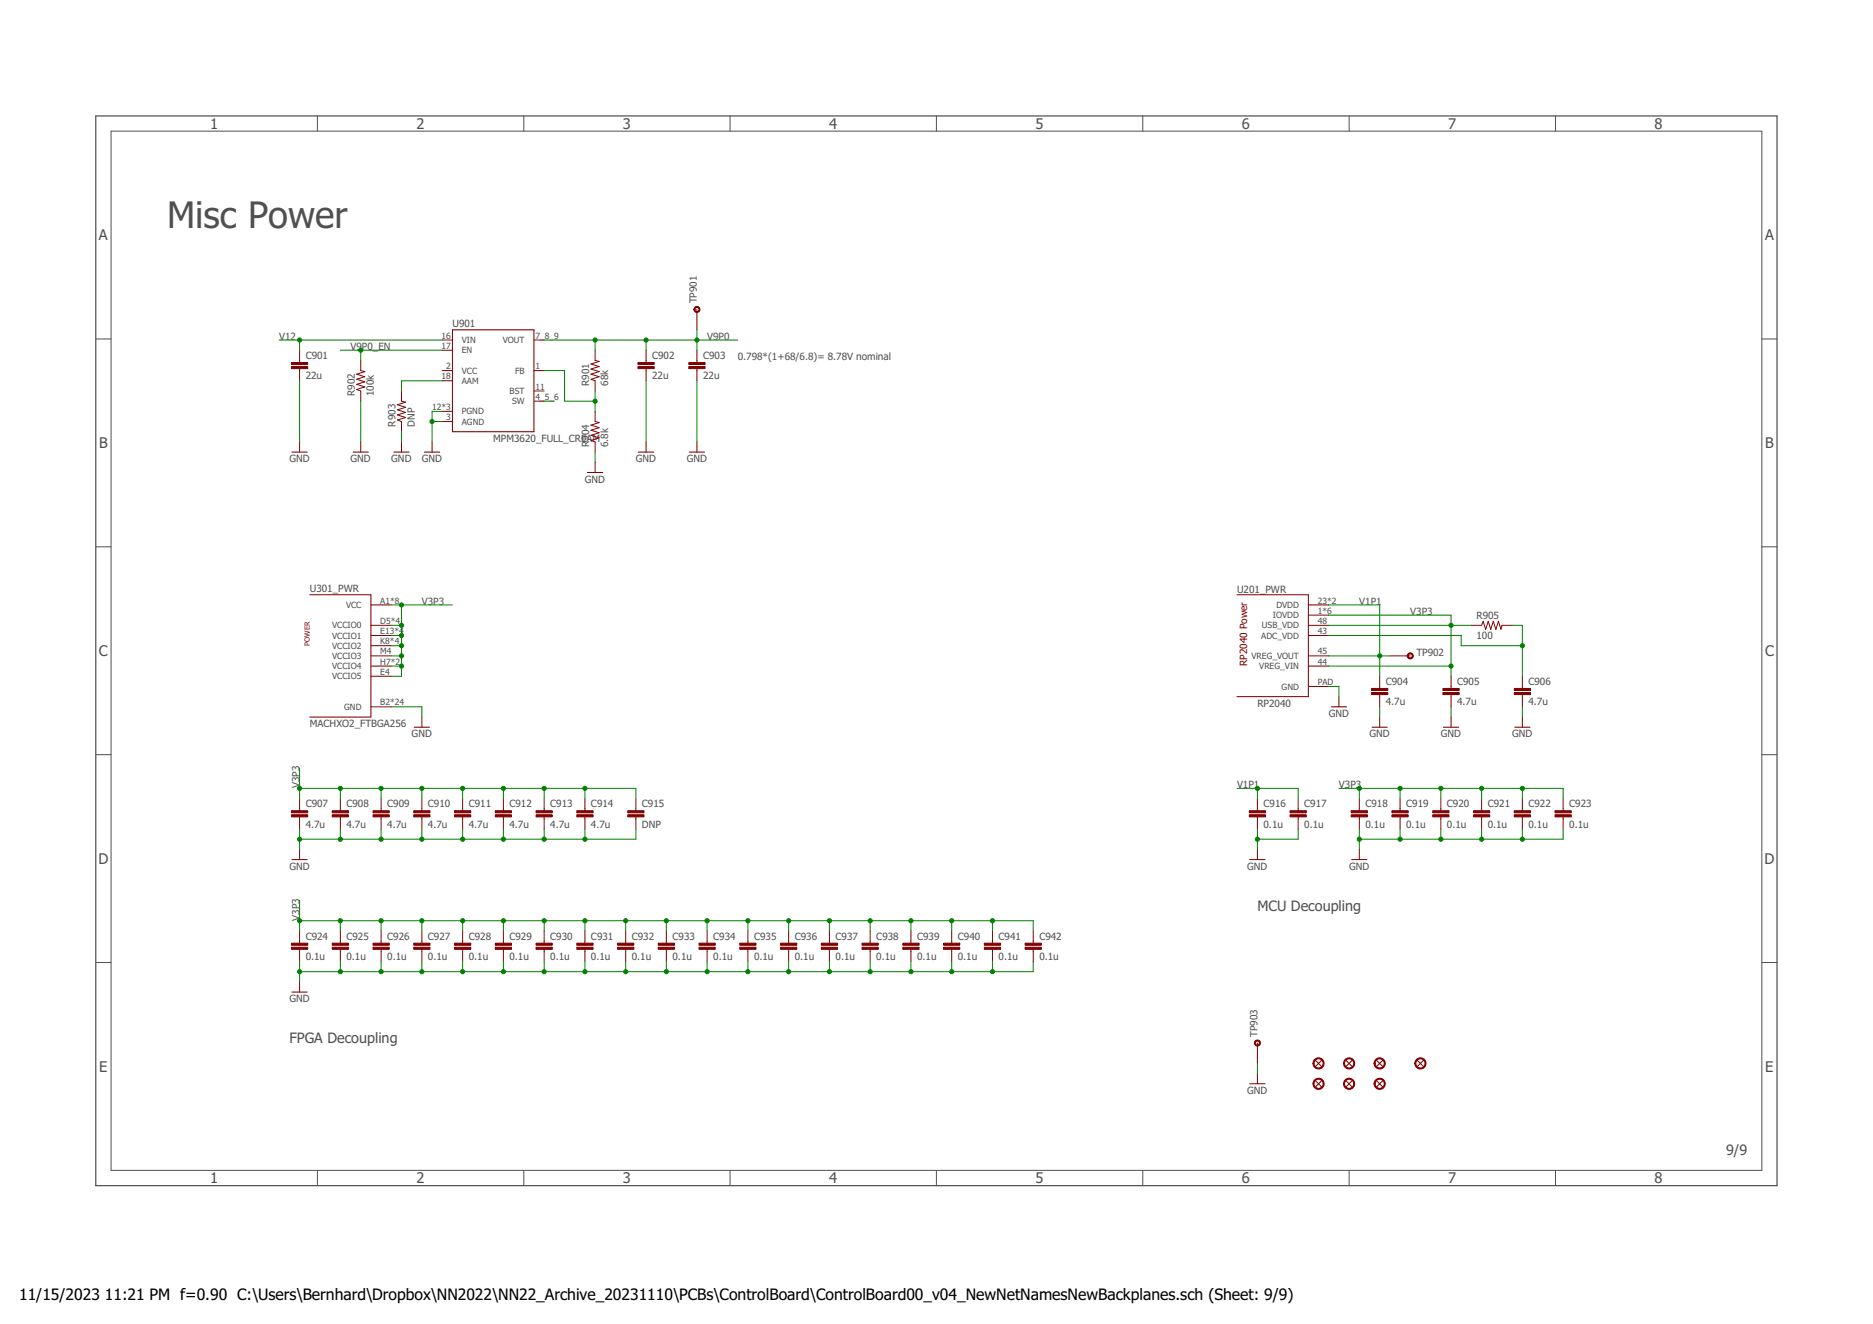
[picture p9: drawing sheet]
<svg xmlns="http://www.w3.org/2000/svg" width="420mm" height="297mm" viewBox="0 0 420 297" stroke-linecap="round" stroke-linejoin="round" font-family="sans-serif">
<path d="M21.5 26h377.1v240h-377.1z" fill="none" stroke="#505050" stroke-width=".28"/>
<g fill="none" stroke="#505050" stroke-width=".22">
<path d="M24.9 29.4h370.3v233.2h-370.3zM71.2 26v3.4M117.5 26v3.4M163.8 26v3.4M210.1 26v3.4M256.3 26v3.4M302.6 26v3.4M348.9 26v3.4M21.5 76.1h3.4M395.2 76.1h3.4M21.5 122.7h3.4M395.2 122.7h3.4"/>
<path d="M21.5 169.3h3.4M395.2 169.3h3.4M21.5 215.9h3.4M395.2 215.9h3.4M71.2 262.6v3.4M117.5 262.6v3.4M163.8 262.6v3.4M210.1 262.6v3.4M256.3 262.6v3.4M302.6 262.6v3.4M348.9 262.6v3.4"/>
</g>
<g fill="none" stroke="#800000" stroke-width=".23">
<path d="M101.5 74h18.3v22.9h-18.3zM65.5 101.4h3.4M79.2 101.4h3.4M88.3 101.4h3.5M95.2 101.4h3.4M131.8 106h3.4M143.2 101.4h3.4M154.6 101.4h3.5M69.5 133.4h13.7v27.5h-13.7M277.5 133.4h16v22.9h-16M298.6 158.6h3.5M92.9 163.2h3.5"/>
<path d="M307.8 163.2h3.4M323.8 163.2h3.4M339.8 163.2h3.4M65.5 192.8h3.4M280.4 192.8h3.4M303.2 192.8h3.4M65.5 222.6h3.4M295.1 237.9l1.4 1.4M296.5 237.9l-1.4 1.4M301.9 237.9l1.4 1.4M303.3 237.9l-1.4 1.4M308.8 237.9l1.4 1.4"/>
<path d="M310.2 237.9l-1.4 1.4M317.9 237.9l1.4 1.4M319.3 237.9l-1.4 1.4M280.4 243.1h3.4M295.1 242.5l1.4 1.3M296.5 242.5l-1.4 1.3M301.9 242.5l1.4 1.3M303.3 242.5l-1.4 1.3M308.8 242.5l1.4 1.3M310.2 242.5l-1.4 1.3"/>
</g>
<g fill="none" stroke="#800000" stroke-width=".22">
<path d="M67.2 78.6v2.7M99.2 76.3h2.3M99.2 78.6h2.3M119.8 76.3h2.3M133.5 78.6v2.3l.9 .2-1.8 .6 1.8 .5-1.8 .6 1.8 .6-1.8 .5 1.8 .6-1.8 .6 .9 .3v2.3M144.9 78.6v2.7M156.3 69.4v4.6M156.3 78.6v2.7M67.2 82.7v2.7M67.2 99.1v2.3M80.9 80.9v2.2l.9 .3-1.8 .5 1.8 .6-1.8 .6 1.8 .6-1.8 .5 1.8 .6-1.8 .6 .9 .3v2.3M80.9 99.1v2.3"/>
<path d="M90.1 87.7v2.3l.9 .2-1.8 .6 1.8 .6-1.8 .5 1.8 .6-1.8 .6 1.8 .6-1.8 .5 .9 .4v2.3M90.1 99.1v2.3M96.9 99.1v2.3M99.2 83.1h2.3M99.2 85.4h2.3M99.2 92.3h2.3M99.2 94.6h2.3M119.8 83.1h2.3M119.8 87.7h2.3M119.8 90h2.3M133.5 92.3v2.3l.9 .2-1.8 .6 1.8 .5-1.8 .6 1.8 .6-1.8 .6 1.8 .5-1.8 .6 .9 .3v2.3M144.9 82.7v2.7"/>
<path d="M144.9 99.1v2.3M156.3 82.7v2.7M156.3 99.1v2.3M133.5 103.7v2.3M83.2 135.7h4.6M293.5 135.7h4.6M293.5 138h4.6M83.2 140.3h4.6M83.2 142.6h4.6M83.2 144.9h4.6M83.2 147.2h4.6M83.2 149.4h4.6"/>
<path d="M83.2 151.7h4.6M83.2 158.6h4.6M293.5 140.3h4.6M293.5 142.6h4.6M293.5 147.2h4.6M293.5 149.4h4.6M293.5 154h4.6M300.4 156.3v2.3M309.5 151.7v2.8M309.5 155.8v2.8M311.8 147.2h4.6M325.5 151.7v2.8"/>
<path d="M325.5 155.8v2.8M330.1 140.3h2.3l.3-.9 .6 1.8 .5-1.8 .6 1.8 .6-1.8 .6 1.8 .5-1.8 .6 1.8 .2-.9h2.3M341.5 151.7v2.8M341.5 155.8v2.8M67.2 179.2v2.7M76.3 179.2v2.7M85.5 179.2v2.7M94.6 160.9v2.3M94.6 179.2v2.7M103.8 179.2v2.7M112.9 179.2v2.7M122.1 179.2v2.7"/>
<path d="M131.2 179.2v2.7M142.6 179.2v2.7M282.1 179.2v2.7M291.2 179.2v2.7M304.9 179.2v2.7M309.5 160.9v2.3M314.1 179.2v2.7M323.2 179.2v2.7M325.5 160.9v2.3M332.4 179.2v2.7M341.5 160.9v2.3M341.5 179.2v2.7"/>
<path d="M350.6 179.2v2.7M67.2 183.3v2.7M67.2 190.6v2.2M76.3 183.3v2.7M85.5 183.3v2.7M94.6 183.3v2.7M103.8 183.3v2.7M112.9 183.3v2.7M122.1 183.3v2.7M131.2 183.3v2.7M142.6 183.3v2.7M282.1 183.3v2.7"/>
<path d="M282.1 190.6v2.2M291.2 183.3v2.7M304.9 183.3v2.7M304.9 190.6v2.2M314.1 183.3v2.7M323.2 183.3v2.7M332.4 183.3v2.7M341.5 183.3v2.7M350.6 183.3v2.7M67.2 208.9v2.7M67.2 213v2.7M76.3 208.9v2.7"/>
<path d="M76.3 213v2.7M85.5 208.9v2.7M85.5 213v2.7M94.6 208.9v2.7M94.6 213v2.7M103.8 208.9v2.7M103.8 213v2.7M112.9 208.9v2.7M112.9 213v2.7M122.1 208.9v2.7M122.1 213v2.7M131.2 208.9v2.7"/>
<path d="M131.2 213v2.7M140.4 208.9v2.7M140.4 213v2.7M149.5 208.9v2.7M149.5 213v2.7M158.6 208.9v2.7M158.6 213v2.7M167.8 208.9v2.7M167.8 213v2.7M176.9 208.9v2.7M176.9 213v2.7M186.1 208.9v2.7"/>
<path d="M186.1 213v2.7M195.2 208.9v2.7M195.2 213v2.7M204.3 208.9v2.7M204.3 213v2.7M213.5 208.9v2.7M213.5 213v2.7M222.6 208.9v2.7M222.6 213v2.7M231.8 208.9v2.7M231.8 213v2.7M67.2 220.3v2.3"/>
<path d="M282.1 234v4.6M282.1 240.9v2.2"/>
</g>
<g fill="#800000" stroke="#800000" stroke-width=".22">
<path d="M65.4 212.5h3.6v.5h-3.6z"/>
<path d="M65.4 211.6h3.6v.5h-3.6z"/>
<path d="M74.5 212.5h3.7v.5h-3.7z"/>
<path d="M74.5 211.6h3.7v.5h-3.7z"/>
<path d="M83.7 212.5h3.6v.5h-3.6z"/>
<path d="M83.7 211.6h3.6v.5h-3.6z"/>
<path d="M92.8 212.5h3.7v.5h-3.7z"/>
<path d="M92.8 211.6h3.7v.5h-3.7z"/>
<path d="M102 212.5h3.6v.5h-3.6z"/>
<path d="M102 211.6h3.6v.5h-3.6z"/>
<path d="M111.1 212.5h3.6v.5h-3.6z"/>
<path d="M111.1 211.6h3.6v.5h-3.6z"/>
<path d="M140.8 182.8h3.7v.5h-3.7z"/>
<path d="M140.8 181.9h3.7v.5h-3.7z"/>
<path d="M65.4 182.8h3.6v.5h-3.6z"/>
<path d="M65.4 181.9h3.6v.5h-3.6z"/>
<path d="M74.5 182.8h3.7v.5h-3.7z"/>
<path d="M74.5 181.9h3.7v.5h-3.7z"/>
<path d="M120.2 212.5h3.7v.5h-3.7z"/>
<path d="M120.2 211.6h3.7v.5h-3.7z"/>
<path d="M129.4 212.5h3.6v.5h-3.6z"/>
<path d="M129.4 211.6h3.6v.5h-3.6z"/>
<path d="M138.5 212.5h3.7v.5h-3.7z"/>
<path d="M138.5 211.6h3.7v.5h-3.7z"/>
<path d="M147.7 212.5h3.6v.5h-3.6z"/>
<path d="M147.7 211.6h3.6v.5h-3.6z"/>
<path d="M83.7 182.8h3.6v.5h-3.6z"/>
<path d="M83.7 181.9h3.6v.5h-3.6z"/>
<path d="M156.8 212.5h3.6v.5h-3.6z"/>
<path d="M156.8 211.6h3.6v.5h-3.6z"/>
<path d="M165.9 212.5h3.7v.5h-3.7z"/>
<path d="M165.9 211.6h3.7v.5h-3.7z"/>
<path d="M175.1 212.5h3.6v.5h-3.6z"/>
<path d="M175.1 211.6h3.6v.5h-3.6z"/>
<path d="M92.8 182.8h3.7v.5h-3.7z"/>
<path d="M92.8 181.9h3.7v.5h-3.7z"/>
<path d="M184.2 212.5h3.7v.5h-3.7z"/>
<path d="M184.2 211.6h3.7v.5h-3.7z"/>
<path d="M193.4 212.5h3.6v.5h-3.6z"/>
<path d="M193.4 211.6h3.6v.5h-3.6z"/>
<path d="M202.5 212.5h3.7v.5h-3.7z"/>
<path d="M202.5 211.6h3.7v.5h-3.7z"/>
<path d="M211.7 212.5h3.6v.5h-3.6z"/>
<path d="M211.7 211.6h3.6v.5h-3.6z"/>
<path d="M220.8 212.5h3.7v.5h-3.7z"/>
<path d="M220.8 211.6h3.7v.5h-3.7z"/>
<path d="M102 182.8h3.6v.5h-3.6z"/>
<path d="M102 181.9h3.6v.5h-3.6z"/>
<path d="M111.1 182.8h3.6v.5h-3.6z"/>
<path d="M111.1 181.9h3.6v.5h-3.6z"/>
<path d="M120.2 182.8h3.7v.5h-3.7z"/>
<path d="M120.2 181.9h3.7v.5h-3.7z"/>
<path d="M129.4 182.8h3.6v.5h-3.6z"/>
<path d="M129.4 181.9h3.6v.5h-3.6z"/>
<path d="M230 212.5h3.6v.5h-3.6z"/>
<path d="M230 211.6h3.6v.5h-3.6z"/>
<path d="M307.7 155.4h3.6v.4h-3.6z"/>
<path d="M307.7 154.5h3.6v.4h-3.6z"/>
<path d="M323.7 155.4h3.6v.4h-3.6z"/>
<path d="M323.7 154.5h3.6v.4h-3.6z"/>
<path d="M339.7 155.4h3.6v.4h-3.6z"/>
<path d="M339.7 154.5h3.6v.4h-3.6z"/>
<path d="M280.2 182.8h3.7v.5h-3.7z"/>
<path d="M280.2 181.9h3.7v.5h-3.7z"/>
<path d="M289.4 182.8h3.6v.5h-3.6z"/>
<path d="M289.4 181.9h3.6v.5h-3.6z"/>
<path d="M303.1 182.8h3.6v.5h-3.6z"/>
<path d="M303.1 181.9h3.6v.5h-3.6z"/>
<path d="M312.3 182.8h3.6v.5h-3.6z"/>
<path d="M312.3 181.9h3.6v.5h-3.6z"/>
<path d="M321.4 182.8h3.6v.5h-3.6z"/>
<path d="M321.4 181.9h3.6v.5h-3.6z"/>
<path d="M330.5 182.8h3.7v.5h-3.7z"/>
<path d="M330.5 181.9h3.7v.5h-3.7z"/>
<path d="M339.7 182.8h3.6v.5h-3.6z"/>
<path d="M339.7 181.9h3.6v.5h-3.6z"/>
<path d="M348.8 182.8h3.7v.5h-3.7z"/>
<path d="M348.8 181.9h3.7v.5h-3.7z"/>
<path d="M143.1 82.2h3.6v.5h-3.6z"/>
<path d="M143.1 81.3h3.6v.5h-3.6z"/>
<path d="M154.5 82.2h3.7v.5h-3.7z"/>
<path d="M154.5 81.3h3.7v.5h-3.7z"/>
<path d="M65.4 82.2h3.6v.5h-3.6z"/>
<path d="M65.4 81.3h3.6v.5h-3.6z"/>
</g>
<g fill="#800000" stroke="#800000" stroke-width=".22">
<path d="M294.9 237.7a1.25 1.25 0 0 1 2 .2 1.25 1.25 0 0 1-.8 1.9 1.25 1.25 0 0 1-1.6-1.2h.2a1.03 1.03 0 0 1 1.5-1 1.03 1.03 0 0 1 .3 1.7 1.03 1.03 0 0 1-1.7-.5l-.1-.2h-.2z" fill-rule="evenodd"/>
<path d="M301.8 237.7a1.26 1.26 0 0 1 1.9 .3 1.26 1.26 0 0 1-.8 1.8 1.26 1.26 0 0 1-1.5-1.2h.2a1.03 1.03 0 0 1 1.4-1 1.03 1.03 0 0 1 .3 1.7 1.03 1.03 0 0 1-1.7-.5v-.2h-.2z" fill-rule="evenodd"/>
<path d="M308.6 237.7a1.26 1.26 0 0 1 2 .3 1.26 1.26 0 0 1-.8 1.8 1.26 1.26 0 0 1-1.6-1.2h.3a1.03 1.03 0 0 1 1.4-1 1.03 1.03 0 0 1 .3 1.7 1.03 1.03 0 0 1-1.7-.5v-.2h-.3z" fill-rule="evenodd"/>
<path d="M294.9 242.3a1.25 1.25 0 0 1 2 .2 1.25 1.25 0 0 1-.8 1.8 1.25 1.25 0 0 1-1.6-1.2h.2a1.03 1.03 0 0 1 1.5-.9 1.03 1.03 0 0 1 .3 1.7 1.03 1.03 0 0 1-1.7-.5l-.1-.3h-.2z" fill-rule="evenodd"/>
<path d="M301.8 242.3a1.26 1.26 0 0 1 1.9 .2 1.26 1.26 0 0 1-.8 1.9 1.26 1.26 0 0 1-1.5-1.3h.2a1.03 1.03 0 0 1 1.4-.9 1.03 1.03 0 0 1 .3 1.7 1.03 1.03 0 0 1-1.7-.5v-.3h-.2z" fill-rule="evenodd"/>
<path d="M308.6 242.3a1.26 1.26 0 0 1 2 .2 1.26 1.26 0 0 1-.8 1.9 1.26 1.26 0 0 1-1.6-1.3h.3a1.03 1.03 0 0 1 1.4-.9 1.03 1.03 0 0 1 .3 1.7 1.03 1.03 0 0 1-1.7-.5v-.3h-.3z" fill-rule="evenodd"/>
<path d="M317.8 237.7a1.26 1.26 0 0 1 1.9 .3 1.26 1.26 0 0 1-.8 1.8 1.26 1.26 0 0 1-1.5-1.2h.2a1.03 1.03 0 0 1 1.5-1 1.03 1.03 0 0 1 .2 1.7 1.03 1.03 0 0 1-1.7-.5v-.2h-.2z" fill-rule="evenodd"/>
<path d="M315.8 146.7a.69 .69 0 0 1 1.1 .1 .69 .69 0 0 1-.4 1 .69 .69 0 0 1-.8-.6h.2a.46 .46 0 0 1 .6-.5 .46 .46 0 0 1 .2 .7 .46 .46 0 0 1-.8-.1v-.1h-.2z" fill-rule="evenodd"/>
<path d="M155.9 69a.68 .68 0 0 1 1 .1 .68 .68 0 0 1-.4 1 .68 .68 0 0 1-.8-.7h.2a.46 .46 0 0 1 .7-.4 .46 .46 0 0 1 .1 .8 .46 .46 0 0 1-.8-.2v-.2h-.2z" fill-rule="evenodd"/>
<path d="M281.6 233.5a.68 .68 0 0 1 1 .1 .68 .68 0 0 1-.3 1 .68 .68 0 0 1-.9-.6h.2a.46 .46 0 0 1 .6-.5 .46 .46 0 0 1 .2 .8 .46 .46 0 0 1-.8-.1v-.2h-.2z" fill-rule="evenodd"/>
</g>
<g fill="none" stroke="#008000" stroke-width=".22">
<path d="M62.6 76.3h36.6M67.2 76.3v2.3M76.3 78.6h22.9M80.9 78.6v2.3M122.1 76.3h43.4M133.5 76.3v2.3M144.9 76.3v2.3M156.3 74v4.6M67.2 85.4v13.7M80.9 90v9.1M90.1 96.9v2.2M96.9 94.6h2.3"/>
<path d="M99.2 92.3h-2.3v6.8M99.2 85.4h-9.1v2.3M122.1 90h2.3M122.1 83.1h4.5v6.9h6.9M133.5 87.7v4.6M144.9 85.4v13.7M156.3 85.4v13.7M133.5 101.4v2.3M87.8 135.7h13.7M90.1 135.7v16h-2.3M298.1 135.7h11.4v16M298.1 138h27.4v13.7"/>
<path d="M87.8 158.6h6.8v2.3M87.8 140.3h2.3M87.8 142.6h2.3M87.8 144.9h2.3M87.8 147.2h2.3M87.8 149.4h2.3M298.1 154h2.3v2.3M298.1 140.3h32M298.1 142.6h29.7v2.3h13.7M298.1 147.2h13.7M298.1 149.4h27.4M309.5 158.6v2.3"/>
<path d="M325.5 158.6v2.3M339.2 140.3h2.3v11.4M341.5 158.6v2.3M67.2 172.3v6.9M67.2 176.9h75.4v2.3M76.3 176.9v2.3M85.5 176.9v2.3M94.6 176.9v2.3M103.8 176.9v2.3M112.9 176.9v2.3M122.1 176.9v2.3M131.2 176.9v2.3"/>
<path d="M277.5 176.9h13.7v2.3M282.1 176.9v2.3M300.4 176.9h50.2v2.3M304.9 176.9v2.3M314.1 176.9v2.3M323.2 176.9v2.3M332.4 176.9v2.3M341.5 176.9v2.3M67.2 186v4.6M76.3 186v2.3M85.5 186v2.3M94.6 186v2.3"/>
<path d="M103.8 186v2.3M112.9 186v2.3M122.1 186v2.3M131.2 186v2.3M142.6 186v2.3h-75.4M282.1 186v4.6M291.2 186v2.3h-9.1M304.9 186v4.6M314.1 186v2.3M323.2 186v2.3M332.4 186v2.3M341.5 186v2.3"/>
<path d="M350.6 186v2.3h-45.7M67.2 202v6.9M67.2 215.7v4.6M67.2 206.6h164.6v2.3M76.3 206.6v2.3M76.3 215.7v2.3M85.5 206.6v2.3M85.5 215.7v2.3M94.6 206.6v2.3M94.6 215.7v2.3M103.8 206.6v2.3M103.8 215.7v2.3"/>
<path d="M112.9 206.6v2.3M112.9 215.7v2.3M122.1 206.6v2.3M122.1 215.7v2.3M131.2 206.6v2.3M131.2 215.7v2.3M140.4 206.6v2.3M140.4 215.7v2.3M149.5 206.6v2.3M149.5 215.7v2.3M158.6 206.6v2.3M158.6 215.7v2.3"/>
<path d="M167.8 206.6v2.3M167.8 215.7v2.3M176.9 206.6v2.3M176.9 215.7v2.3M186.1 206.6v2.3M186.1 215.7v2.3M195.2 206.6v2.3M195.2 215.7v2.3M204.3 206.6v2.3M204.3 215.7v2.3M213.5 206.6v2.3M213.5 215.7v2.3"/>
<path d="M222.6 206.6v2.3M222.6 215.7v2.3M231.8 215.7v2.3h-164.6M282.1 238.6v2.3"/>
</g>
<g fill="#008000" stroke="#008000" stroke-width=".22">
<circle cx="67.2" cy="218" r=".47"/>
<circle cx="76.3" cy="218" r=".47"/>
<circle cx="85.5" cy="218" r=".47"/>
<circle cx="94.6" cy="218" r=".47"/>
<circle cx="103.8" cy="218" r=".47"/>
<circle cx="112.9" cy="218" r=".47"/>
<circle cx="131.2" cy="218" r=".47"/>
<circle cx="122.1" cy="218" r=".47"/>
<circle cx="140.4" cy="218" r=".47"/>
<circle cx="149.5" cy="218" r=".47"/>
<circle cx="158.6" cy="218" r=".47"/>
<circle cx="167.8" cy="218" r=".47"/>
<circle cx="176.9" cy="218" r=".47"/>
<circle cx="213.5" cy="218" r=".47"/>
<circle cx="204.3" cy="218" r=".47"/>
<circle cx="195.2" cy="218" r=".47"/>
<circle cx="186.1" cy="218" r=".47"/>
<circle cx="222.6" cy="218" r=".47"/>
<circle cx="67.2" cy="188.3" r=".47"/>
<circle cx="76.3" cy="188.3" r=".47"/>
<circle cx="85.5" cy="188.3" r=".47"/>
<circle cx="94.6" cy="188.3" r=".47"/>
<circle cx="103.8" cy="188.3" r=".47"/>
<circle cx="112.9" cy="188.3" r=".47"/>
<circle cx="122.1" cy="188.3" r=".47"/>
<circle cx="131.2" cy="188.3" r=".47"/>
<circle cx="282.1" cy="188.3" r=".47"/>
<circle cx="304.9" cy="188.3" r=".47"/>
<circle cx="314.1" cy="188.3" r=".47"/>
<circle cx="332.4" cy="188.3" r=".47"/>
<circle cx="323.2" cy="188.3" r=".47"/>
<circle cx="341.5" cy="188.3" r=".47"/>
<circle cx="96.9" cy="94.6" r=".47"/>
<circle cx="90.1" cy="135.7" r=".47"/>
<circle cx="90.1" cy="140.3" r=".47"/>
<circle cx="90.1" cy="142.6" r=".47"/>
<circle cx="90.1" cy="144.9" r=".47"/>
<circle cx="90.1" cy="147.2" r=".47"/>
<circle cx="90.1" cy="149.4" r=".47"/>
<circle cx="67.2" cy="206.6" r=".47"/>
<circle cx="76.3" cy="206.6" r=".47"/>
<circle cx="85.5" cy="206.6" r=".47"/>
<circle cx="94.6" cy="206.6" r=".47"/>
<circle cx="103.8" cy="206.6" r=".47"/>
<circle cx="112.9" cy="206.6" r=".47"/>
<circle cx="131.2" cy="206.6" r=".47"/>
<circle cx="122.1" cy="206.6" r=".47"/>
<circle cx="140.4" cy="206.6" r=".47"/>
<circle cx="149.5" cy="206.6" r=".47"/>
<circle cx="158.6" cy="206.6" r=".47"/>
<circle cx="167.8" cy="206.6" r=".47"/>
<circle cx="176.9" cy="206.6" r=".47"/>
<circle cx="222.6" cy="206.6" r=".47"/>
<circle cx="213.5" cy="206.6" r=".47"/>
<circle cx="204.3" cy="206.6" r=".47"/>
<circle cx="195.2" cy="206.6" r=".47"/>
<circle cx="186.1" cy="206.6" r=".47"/>
<circle cx="67.2" cy="176.9" r=".47"/>
<circle cx="76.3" cy="176.9" r=".47"/>
<circle cx="85.5" cy="176.9" r=".47"/>
<circle cx="94.6" cy="176.9" r=".47"/>
<circle cx="122.1" cy="176.9" r=".47"/>
<circle cx="112.9" cy="176.9" r=".47"/>
<circle cx="103.8" cy="176.9" r=".47"/>
<circle cx="131.2" cy="176.9" r=".47"/>
<circle cx="325.5" cy="149.4" r=".47"/>
<circle cx="325.5" cy="140.3" r=".47"/>
<circle cx="304.9" cy="176.9" r=".47"/>
<circle cx="314.1" cy="176.9" r=".47"/>
<circle cx="323.2" cy="176.9" r=".47"/>
<circle cx="332.4" cy="176.9" r=".47"/>
<circle cx="341.5" cy="176.9" r=".47"/>
<circle cx="309.5" cy="147.2" r=".47"/>
<circle cx="282.1" cy="176.9" r=".47"/>
<circle cx="341.5" cy="144.9" r=".47"/>
<circle cx="67.2" cy="76.3" r=".47"/>
<circle cx="133.5" cy="76.3" r=".47"/>
<circle cx="144.9" cy="76.3" r=".47"/>
<circle cx="156.3" cy="76.3" r=".47"/>
<circle cx="133.5" cy="90" r=".47"/>
<circle cx="80.9" cy="78.6" r=".47"/>
</g>
<text font-size="8.2" fill="#505050" x="37.5" y="51.1">Misc Power</text>
<g font-size="3.5">
<text x="4.3" y="291.7">11/15/2023</text>
<text x="23.5" y="291.7">11:21 PM f=0.90 C:\Users\Bernhard\Dropbox\NN2022\NN22_Archive_20231110\PCBs\ControlBoard\ControlBoard00_v04_NewNetNamesNewBackplanes.sch (Sheet: 9/9)</text>
</g>
<g font-size="3.3" fill="#505050">
<text x="47.2" y="28.9">1</text>
<text x="93.5" y="28.9">2</text>
<text x="139.7" y="28.9">3</text>
<text x="186" y="28.9">4</text>
<text x="232.3" y="28.9">5</text>
<text x="278.6" y="28.9">6</text>
<text x="324.9" y="28.9">7</text>
<text x="371.2" y="28.9">8</text>
<text x="22.2" y="53.9">A</text>
<text x="395.9" y="53.9">A</text>
<text x="22.2" y="100.5">B</text>
<text x="396" y="100.5">B</text>
<text x="22.2" y="147.2">C</text>
<text x="395.9" y="147.2">C</text>
<text x="22.1" y="193.8">D</text>
<text x="395.8" y="193.8">D</text>
<text x="22.3" y="240.4">E</text>
<text x="396" y="240.4">E</text>
<text x="47.2" y="265.5">1</text>
<text x="93.5" y="265.5">2</text>
<text x="139.7" y="265.5">3</text>
<text x="186" y="265.5">4</text>
<text x="232.3" y="265.5">5</text>
<text x="278.6" y="265.5">6</text>
<text x="324.9" y="265.5">7</text>
<text x="371.2" y="265.5">8</text>
</g>
<g font-size="3.2" fill="#505050">
<text x="282.1" y="204.3">MCU Decoupling</text>
<text x="64.9" y="234">FPGA Decoupling</text>
<text x="387.2" y="259.1">9/9</text>
</g>
<g font-size="2.2" fill="#505050">
<text x="156.3" y="68.1" transform="rotate(-90 156.3 68.1)">TP901</text>
<text x="62.6" y="76.3">V12</text>
<text x="101.5" y="73.3">U901</text>
<text x="158.6" y="76.3">V9P0</text>
<text x="68.6" y="80.5">C901</text>
<text x="78.6" y="78.6">V9</text>
<text x="81.2" y="78.6">P0_EN</text>
<text x="146.3" y="80.5">C902</text>
<text x="157.7" y="80.5">C903</text>
<text x="165.5" y="80.9">0.798*(1+68/6.8)= 8.78V nominal</text>
<text x="68.6" y="85.1">22u</text>
<text x="79.6" y="88.9" transform="rotate(-90 79.6 88.9)">R902</text>
<text x="83.9" y="88.9" transform="rotate(-90 83.9 88.9)">100k</text>
<text x="132.1" y="86.6" transform="rotate(-90 132.1 86.6)">R901</text>
<text x="136.5" y="86.6" transform="rotate(-90 136.5 86.6)">68k</text>
<text x="146.3" y="85.1">22u</text>
<text x="157.7" y="85.1">22u</text>
<text x="88.7" y="95.7" transform="rotate(-90 88.7 95.7)">R903</text>
<text x="93" y="95.7" transform="rotate(-90 93 95.7)">DNP</text>
<text x="110.6" y="99.1">MPM3620_FULL_CREAM</text>
<text x="132.1" y="100.3" transform="rotate(-90 132.1 100.3)">R904</text>
<text x="136.5" y="100.3" transform="rotate(-90 136.5 100.3)">6.8k</text>
<text x="64.9" y="103.7">GND</text>
<text x="78.6" y="103.7">GND</text>
<text x="87.8" y="103.7">GND</text>
<text x="94.6" y="103.7">GND</text>
<text x="142.6" y="103.7">GND</text>
<text x="154.1" y="103.7">GND</text>
<text x="131.2" y="108.3">GND</text>
<text x="69.5" y="132.7">U301_PWR</text>
<text x="94.6" y="135.7">V3P3</text>
<text x="277.5" y="133">U201_PWR</text>
<text x="304.9" y="135.7">V1P1</text>
<text x="316.4" y="138">V3P3</text>
<text x="331.2" y="143.3">100</text>
<text x="331.2" y="138.9">R905</text>
<text x="317.7" y="147.1">TP902</text>
<text x="310.9" y="153.7">C904</text>
<text x="326.9" y="153.7">C905</text>
<text x="342.9" y="153.7">C906</text>
<text x="282.1" y="158.6">RP2040</text>
<text x="298.1" y="160.9">GND</text>
<text x="310.9" y="158.2">4.7u</text>
<text x="326.9" y="158.2">4.7u</text>
<text x="342.9" y="158.2">4.7u</text>
<text x="69.5" y="163.1">MACHXO2_FTBGA256</text>
<text x="92.3" y="165.4">GND</text>
<text x="307.2" y="165.4">GND</text>
<text x="323.2" y="165.4">GND</text>
<text x="339.2" y="165.4">GND</text>
<text x="67.2" y="176.9" transform="rotate(-90 67.2 176.9)">V3P3</text>
<text x="277.5" y="176.9">V1P1</text>
<text x="300.4" y="176.9">V3P3</text>
<text x="68.6" y="185.7">4.7u</text>
<text x="68.6" y="181.1">C907</text>
<text x="77.7" y="185.7">4.7u</text>
<text x="77.7" y="181.1">C908</text>
<text x="86.9" y="185.7">4.7u</text>
<text x="86.9" y="181.1">C909</text>
<text x="96" y="185.7">4.7u</text>
<text x="96" y="181.1">C910</text>
<text x="105.1" y="185.7">4.7u</text>
<text x="105.1" y="181.1">C911</text>
<text x="114.3" y="185.7">4.7u</text>
<text x="114.3" y="181.1">C912</text>
<text x="123.4" y="185.7">4.7u</text>
<text x="123.4" y="181.1">C913</text>
<text x="132.6" y="185.7">4.7u</text>
<text x="132.6" y="181.1">C914</text>
<text x="144" y="185.7">DNP</text>
<text x="144" y="181.1">C915</text>
<text x="283.4" y="185.7">0.1u</text>
<text x="283.4" y="181.1">C916</text>
<text x="292.6" y="185.7">0.1u</text>
<text x="292.6" y="181.1">C917</text>
<text x="306.3" y="185.7">0.1u</text>
<text x="306.3" y="181.1">C918</text>
<text x="315.4" y="185.7">0.1u</text>
<text x="315.4" y="181.1">C919</text>
<text x="324.6" y="185.7">0.1u</text>
<text x="324.6" y="181.1">C920</text>
<text x="333.7" y="185.7">0.1u</text>
<text x="333.7" y="181.1">C921</text>
<text x="342.9" y="185.7">0.1u</text>
<text x="342.9" y="181.1">C922</text>
<text x="352" y="185.7">0.1u</text>
<text x="352" y="181.1">C923</text>
<text x="64.9" y="195.1">GND</text>
<text x="279.8" y="195.1">GND</text>
<text x="302.6" y="195.1">GND</text>
<text x="67.2" y="206.6" transform="rotate(-90 67.2 206.6)">V3P3</text>
<text x="68.6" y="215.4">0.1u</text>
<text x="68.6" y="210.8">C924</text>
<text x="77.7" y="215.4">0.1u</text>
<text x="77.7" y="210.8">C925</text>
<text x="86.9" y="215.4">0.1u</text>
<text x="86.9" y="210.8">C926</text>
<text x="96" y="215.4">0.1u</text>
<text x="96" y="210.8">C927</text>
<text x="105.1" y="215.4">0.1u</text>
<text x="105.1" y="210.8">C928</text>
<text x="114.3" y="215.4">0.1u</text>
<text x="114.3" y="210.8">C929</text>
<text x="123.4" y="215.4">0.1u</text>
<text x="123.4" y="210.8">C930</text>
<text x="132.6" y="215.4">0.1u</text>
<text x="132.6" y="210.8">C931</text>
<text x="141.7" y="215.4">0.1u</text>
<text x="141.7" y="210.8">C932</text>
<text x="150.9" y="215.4">0.1u</text>
<text x="150.9" y="210.8">C933</text>
<text x="160" y="215.4">0.1u</text>
<text x="160" y="210.8">C934</text>
<text x="169.1" y="215.4">0.1u</text>
<text x="169.1" y="210.8">C935</text>
<text x="178.3" y="215.4">0.1u</text>
<text x="178.3" y="210.8">C936</text>
<text x="187.4" y="215.4">0.1u</text>
<text x="187.4" y="210.8">C937</text>
<text x="196.6" y="215.4">0.1u</text>
<text x="196.6" y="210.8">C938</text>
<text x="205.7" y="215.4">0.1u</text>
<text x="205.7" y="210.8">C939</text>
<text x="214.9" y="215.4">0.1u</text>
<text x="214.9" y="210.8">C940</text>
<text x="224" y="215.4">0.1u</text>
<text x="224" y="210.8">C941</text>
<text x="233.1" y="215.4">0.1u</text>
<text x="233.1" y="210.8">C942</text>
<text x="64.9" y="224.9">GND</text>
<text x="282.1" y="232.6" transform="rotate(-90 282.1 232.6)">TP903</text>
<text x="279.8" y="245.4">GND</text>
</g>
<text font-size="2.2" fill="#800000" x="279.8" y="149.4" transform="rotate(-90 279.8 149.4)">RP2040 Power</text>
<g font-size="1.9" fill="#505050">
<text x="99.1" y="76">16</text>
<text x="103.6" y="77">VIN</text>
<text x="112.8" y="77">VOUT</text>
<text x="120.1" y="76">7_8_9</text>
<text x="99.1" y="78.3">17</text>
<text x="100.1" y="82.8">2</text>
<text x="103.6" y="79.3">EN</text>
<text x="103.6" y="83.8">VCC</text>
<text x="115.5" y="83.8">FB</text>
<text x="120.1" y="82.8">1</text>
<text x="99.1" y="85.1">18</text>
<text x="103.6" y="86.1">AAM</text>
<text x="114.3" y="88.4">BST</text>
<text x="120.1" y="87.4">11</text>
<text x="120.1" y="89.7">4_5_6</text>
<text x="96.9" y="92">12*3</text>
<text x="100.1" y="94.3">3</text>
<text x="103.6" y="93">PGND</text>
<text x="103.6" y="95.3">AGND</text>
<text x="114.9" y="90.7">SW</text>
<text x="77.6" y="136.4">VCC</text>
<text x="85.3" y="135.4">A1*8</text>
<text x="286.3" y="136.4">DVDD</text>
<text x="295.6" y="135.4">23*2</text>
<text x="295.6" y="137.7">1*6</text>
<text x="74.5" y="141">VCCIO0</text>
<text x="74.5" y="143.3">VCCIO1</text>
<text x="85.3" y="140">D5*4</text>
<text x="85.3" y="142.3">E13*4</text>
<text x="282.9" y="143.3">ADC_VDD</text>
<text x="283.1" y="141">USB_VDD</text>
<text x="285.6" y="138.7">IOVDD</text>
<text x="295.6" y="140">48</text>
<text x="295.6" y="142.3">43</text>
<text x="74.5" y="145.5">VCCIO2</text>
<text x="74.5" y="147.8">VCCIO3</text>
<text x="85.3" y="144.5">K8*4</text>
<text x="85.3" y="146.8">M4</text>
<text x="85.3" y="149.1">H7*2</text>
<text x="280.7" y="147.8">VREG_VOUT</text>
<text x="295.6" y="146.8">45</text>
<text x="295.6" y="149.1">44</text>
<text x="74.5" y="150.1">VCCIO4</text>
<text x="74.5" y="152.4">VCCIO5</text>
<text x="85.3" y="151.4">E4</text>
<text x="282.5" y="150.1">VREG_VIN</text>
<text x="287.5" y="154.7">GND</text>
<text x="295.6" y="153.7">PAD</text>
<text x="77.2" y="159.3">GND</text>
<text x="85.3" y="158.3">B2*24</text>
</g>
<text font-size="1.6" fill="#800000" x="69.5" y="144.9" transform="rotate(-90 69.5 144.9)">POWER</text>
</svg>
